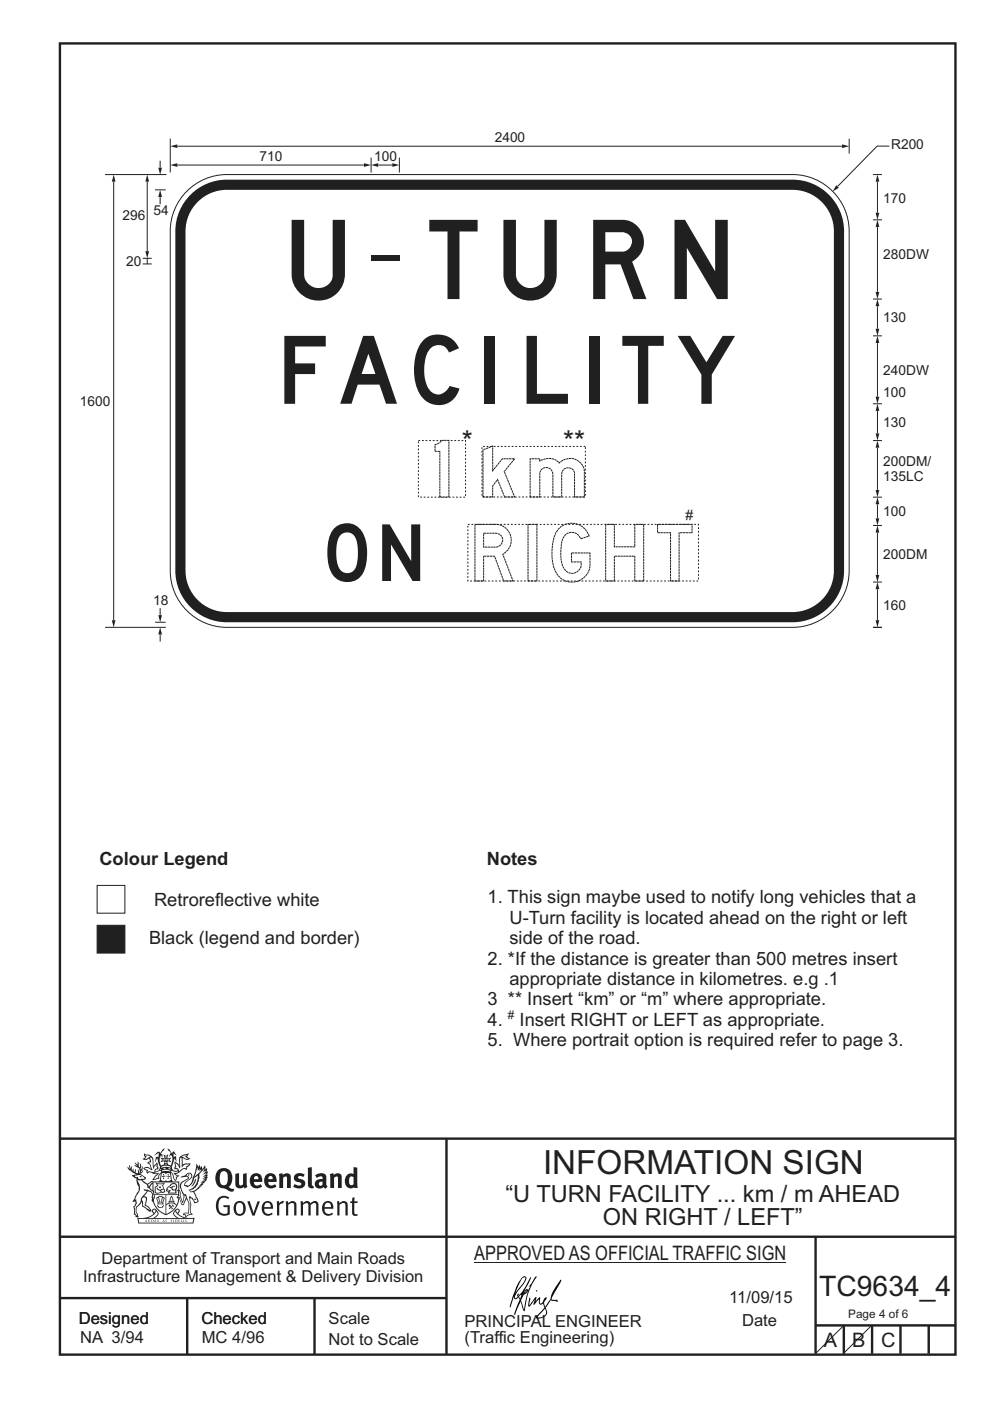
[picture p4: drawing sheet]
<svg xmlns="http://www.w3.org/2000/svg" width="210mm" height="297mm" viewBox="0 0 210 297" stroke-linecap="round" stroke-linejoin="round" font-family="sans-serif">
<g fill="none" stroke="#231f20" stroke-width=".51">
<path d="M12.7 9.2h190v278h-190zM12.7 241.4h189.9M94.7 241.4v45.8M12.7 275.2h82M12.7 262.2h190.1M39.7 275.2v12M66.7 275.2v12M173 262.2v24.8M173 281h29.6M179 281v6M185 281v6M191 281v6"/>
<path d="M197 281v6"/>
</g>
<g fill="#231f20">
<path d="M47 248.5a2.55 2.55 0 0 0 0 2.7l.3 .1a.81 .81 0 0 0 1-.9v-.6a1.04 1.04 0 0 0-1.1-1.5zM46.3 248.1a1.82 1.82 0 0 1 2.1-.2 1.82 1.82 0 0 1 .9 1.9 2.29 2.29 0 0 1-.8 1.9l.7 .3h.5l-.2 .6a2.87 2.87 0 0 1-2-.7 2.12 2.12 0 0 1-1.7-3.1z" fill-rule="evenodd"/>
<path d="M49.9 248.9l.8-.2v2a.46 .46 0 0 0 .2 .6 .46 .46 0 0 0 .7-.2v-2.2l.7-.2v2.4l.2 .5-.6 .4-.2-.3a1.02 1.02 0 0 1-1.2 .2 1.02 1.02 0 0 1-.6-1.1z" fill-rule="evenodd"/>
<path d="M54 249.5l-.1 .5h.9a.49 .49 0 0 0-.2-.6 .49 .49 0 0 0-.6 .1zM53.4 249.2a1.34 1.34 0 0 1 1.6-.3 1.34 1.34 0 0 1 .6 1.5v.2h-1.7a.77 .77 0 0 0 .5 .8 .77 .77 0 0 0 .9-.3l.3 .4a1.59 1.59 0 0 1-2.1 .2 1.59 1.59 0 0 1-.4-2z" fill-rule="evenodd"/>
<path d="M57 249.5l-.1 .5h.9a.49 .49 0 0 0-.2-.6 .49 .49 0 0 0-.6 .1zM56.4 249.2a1.34 1.34 0 0 1 1.6-.3 1.34 1.34 0 0 1 .7 1.5v.2h-1.8a.77 .77 0 0 0 .5 .8 .77 .77 0 0 0 .9-.3l.3 .4a1.59 1.59 0 0 1-2 .2 1.59 1.59 0 0 1-.5-2z" fill-rule="evenodd"/>
<path d="M59.1 248.9l.8-.2 .1 .4a.95 .95 0 0 1 1-.3 .95 .95 0 0 1 .7 .8v2.3h-.8v-2.3a.46 .46 0 0 0-.8 .1v2.2h-.9z" fill-rule="evenodd"/>
<path d="M62.5 249.1a1.75 1.75 0 0 1 2.1-.1l-.2 .5-.6-.2a.43 .43 0 0 0-.6 .3l.4 .3a1.04 1.04 0 0 1 1.2 1.2 1.04 1.04 0 0 1-1.4 .9l-1.2-.4 .3-.6 1 .4 .4-.4a.88 .88 0 0 0-1-.5l-.4-.2-.1-.4z" fill-rule="evenodd"/>
<path d="M65.3 247.6l.8-.2 .1 3.8 .2 .2 .2 .5a.88 .88 0 0 1-1-.1 .88 .88 0 0 1-.3-1z" fill-rule="evenodd"/>
<path d="M67.8 250.6a.43 .43 0 0 0-.1 .7 .43 .43 0 0 0 .7-.1v-.7zM66.8 249.2a1.7 1.7 0 0 1 2.4 .1v1.8l.3 .4-.4 .5-.5-.3a1.03 1.03 0 0 1-1.7-.2 1.03 1.03 0 0 1 .8-1.5h.7v-.4a.8 .8 0 0 0-1.2 .1z" fill-rule="evenodd"/>
<path d="M69.9 248.9l.8-.2 .1 .4a.95 .95 0 0 1 1-.3 .95 .95 0 0 1 .7 .8v2.3h-.8v-2.3a.46 .46 0 0 0-.8 .1v2.2h-.8z" fill-rule="evenodd"/>
<path d="M74.3 249.5a1.48 1.48 0 0 0 0 1.7l.4 .1 .3-.2v-1.5l-.3-.2zM75 247.4l.8 .2 .1 4.3h-.7l-.1-.2a1.26 1.26 0 0 1-1.4 0 1.26 1.26 0 0 1-.6-1.3 1.29 1.29 0 0 1 .5-1.3 1.29 1.29 0 0 1 1.4-.2z" fill-rule="evenodd"/>
<path d="M46.4 253.9a1.72 1.72 0 0 1 2.2 0l-.2 .3a1.24 1.24 0 0 0-1.4-.1 1.24 1.24 0 0 0-.7 1.3 1.49 1.49 0 0 0 1.3 2l.7-.2v-1.3h-.9l-.1-.4h1.4v2a1.93 1.93 0 0 1-2.2-.1 1.93 1.93 0 0 1-.7-2.2l.2-.7z" fill-rule="evenodd"/>
<path d="M50.3 255.2a1.65 1.65 0 0 0 .3 2.2 .99 .99 0 0 0 1-1.5 .78 .78 0 0 0-.4-.8 .78 .78 0 0 0-.9 .1zM50 254.9a1.33 1.33 0 0 1 1.6-.1 1.33 1.33 0 0 1 .5 1.5 1.31 1.31 0 0 1-1.3 1.5 1.31 1.31 0 0 1-1.3-1.6l.1-.5z" fill-rule="evenodd"/>
<path d="M52.5 254.7l.4-.1 .9 2.6 .8-2.5h.5l-1.1 3h-.5z" fill-rule="evenodd"/>
<path d="M56.2 255.2l-.2 .7h1.4a.7 .7 0 0 0-.3-.8 .7 .7 0 0 0-.9 .1zM55.9 255a1.22 1.22 0 0 1 1.5-.2 1.22 1.22 0 0 1 .5 1.5h-1.9a.93 .93 0 0 0 .5 1 .93 .93 0 0 0 1.2-.2l.1 .3a1.43 1.43 0 0 1-1.7 .1 1.43 1.43 0 0 1-.6-1.7z" fill-rule="evenodd"/>
<path d="M58.7 254.8l.4-.2 .1 .5 .4-.3 .6-.2-.2 .6a.66 .66 0 0 0-.8 .6v1.9h-.4z" fill-rule="evenodd"/>
<path d="M60.6 254.8l.4-.2 .1 .5a.94 .94 0 0 1 1-.4 .94 .94 0 0 1 .8 .7v2.3h-.5l-.1-2.5a.81 .81 0 0 0-1.2 .3v2.2h-.4z" fill-rule="evenodd"/>
<path d="M63.7 254.7l.5-.1 .1 .5 .4-.3a.78 .78 0 0 1 1.1 .3 .9 .9 0 0 1 1-.5 .9 .9 0 0 1 .7 .8v2.3h-.4l-.1-2.5a.67 .67 0 0 0-1.1 .3v2.2h-.5v-2.4l-.4-.2-.7 .4v2.2h-.5z" fill-rule="evenodd"/>
<path d="M69 255.2l-.2 .7h1.4a.7 .7 0 0 0-.3-.8 .7 .7 0 0 0-.9 .1zM68.7 255a1.22 1.22 0 0 1 1.5-.2 1.22 1.22 0 0 1 .5 1.5h-1.9a.93 .93 0 0 0 .5 1 .93 .93 0 0 0 1.2-.2l.1 .3a1.44 1.44 0 0 1-1.7 .1 1.44 1.44 0 0 1-.6-1.7z" fill-rule="evenodd"/>
<path d="M71.4 254.8l.5-.2 .1 .5a.94 .94 0 0 1 1-.4 .94 .94 0 0 1 .7 .7v2.3h-.4l-.1-2.5a.81 .81 0 0 0-1.2 .3v2.2h-.5z" fill-rule="evenodd"/>
<path d="M74.7 254l.5-.2v.9h.7l-.1 .4h-.7l.1 2.2 .1 .1h.5l.1 .3a.75 .75 0 0 1-1.2-.6v-2h-.4v-.4h.4z" fill-rule="evenodd"/>
<path d="M30.8 244.9l1.1 .3-.9 .5h-.4l.5-.5zM31.8 245.5l.2-.1a2.44 2.44 0 0 1 .4 2l.1 .4 .7-1-.1 .6 .3 .3a.57 .57 0 0 0-.6 .8l-1-.2-.5 .2 .1-.5-.7-.2 .6-.2 1 .5 .1-.1-.6-1.3-.2-.1 .5-.1zM30.7 244.5l-.2 .4 .3 .4-.6 .4a1.04 1.04 0 0 0 1.4-.1l.2 .7h-.4l-.2 .4a.94 .94 0 0 1 .9 1.1l-.2-.1a1.16 1.16 0 0 0-1.5-.1l.3 .4 .4 .2 .1 .5 .2 .2v-.2a.94 .94 0 0 1 1.1 .2h.9l-1.2 1.2a1.13 1.13 0 0 0 1.2-.2l.4-.1-.1-.4 .5-.7a.83 .83 0 0 0-.6 1.1l-.3-.1-.7 .3 1.1-1.4-.5 .2-.5-.1 1.3-.5-.2-.2-.8 .4v-.3l.2-.2 .3 .1 .1-.3-.2-.4v-.6l-.2-.3-.6 .9v-.7a1.42 1.42 0 0 0-1.7-1.8z" fill-rule="evenodd"/>
<path d="M38.5 245.3l.5-.3 .7-.1-.6 .3 .8 .5h-.3zM38.3 245.5h.2l.1 2a1.69 1.69 0 0 1 1.5-.7l-.7 .5 .1 .5a1.1 1.1 0 0 0-1.5 .6l-.1-.5-.2-.2h-.5l.2-.4-.2-.7a1.42 1.42 0 0 1 .8 1.1l.2-.1zM37.1 246.2l.1 1-.2 .3v.5l.6-.1 .1 .2a.96 .96 0 0 1-1.1-.1l-.1 .1a1.06 1.06 0 0 0 1.3 .2v.1a.72 .72 0 0 1-1 .2l.3 .5 .6 .3-.4 .1-.1 .7-.3-.4-.3-1.1-.4-.4 .4 .9a1.54 1.54 0 0 0 .6 1.2l.2-.3a.58 .58 0 0 1 .5-.7l.1-.2h-.3l-.4-.3 .9-.5a.93 .93 0 0 1 1.1-.5l.1 .2 .2-.1 .1-.5a.99 .99 0 0 0 .7-.9l-1.3 .1-.4 .3v-1.5l.9 .4 .8-.3h-.3l-.5-.4 .4-.7-.7 .2a1.46 1.46 0 0 0-1.3 2.1v.4l-.2-.4z" fill-rule="evenodd"/>
<path d="M35.6 248.9l.2 .1-.1 .4h.3l-.3 .1v.5l-.1-.6h-.3l.3-.1z" fill-rule="evenodd"/>
<path d="M34.6 248.9l.2 .1-.1 .3 .4 .1h-.4v.6l-.1-.5-.3-.1h.3z" fill-rule="evenodd"/>
<path d="M34.3 248.8a.57 .57 0 0 1 .9 .2 .57 .57 0 0 1 .9-.2l.2 1.4-.2 .1a.57 .57 0 0 1-.9-.1 .69 .69 0 0 1-1.1 0zM34.2 248.1l-.3 2.1-.2 .4h2.9l-.1-.4-.3-2.1h-.2v.3l-.8-.1-.9 .1 .1-.3z" fill-rule="evenodd"/>
<path d="M34.2 252.4a.3 .3 0 0 0 .6 0 .3 .3 0 0 0-.6 0zM33.3 251l.3 .3-.3 .3a.79 .79 0 0 0 0 1.3l.8-.2-.1-.3a.55 .55 0 0 1-.7-.6h.1l.1 .3 .4 .1 .8-.2-.4-.7 .4-.3-.7 .1zM33 250.7l1.1 .2 .9-.2-.4 .7 .4 1.1a.56 .56 0 0 1-.8 .3l-.2 .1a.73 .73 0 0 1-.9 .1 .73 .73 0 0 1-.3-.9v-.4l.5-.4z" fill-rule="evenodd"/>
<path d="M35.6 251.9l.7-.5a.58 .58 0 0 1 1-.1 .58 .58 0 0 1-.5 .9l-.2-.3a.43 .43 0 0 1 .6-.3v-.1a.57 .57 0 0 0-.8 .2l-.2-.1-.3 .2 .4 .1a.55 .55 0 0 0 .9 .5v.5h-1.3l.3-.4-.1-.2-.6 .1 .2-.2-.2-.1zM35.4 251.8l-.1 .2a.39 .39 0 0 0 .2 .7l.3-.1-.2 .5h1.9l-.1-.8a.86 .86 0 0 0-.1-1.4 .86 .86 0 0 0-1.3 .4z" fill-rule="evenodd"/>
<path d="M36 254.8h.8v.2h-.8zM36.4 253.8l.2 .8h-.4zM36.4 253.5l-.3 .5-.1 .6h-.2v.4l-.7 .4 .1 .2a1.48 1.48 0 0 1 2.2 .1l.2-.1-.6-.5v-.5h-.2l-.1-.6z" fill-rule="evenodd"/>
<path d="M35.8 255.4l.3 .1 .2 .3 .3-.2-.2-.2a.38 .38 0 0 1 .4 .5l-.1-.2-.3 .3 .3 .2-.3 .2-.1-.3-.4 .3-.1-.2 .4-.3-.2-.1-.1 .1z" fill-rule="evenodd"/>
<path d="M34.5 254h.2v.2l-.3 .6h-.1zM33.6 255.3h.9v.2a.55 .55 0 0 1-.8 .4v-.2h-.2zM33.4 254h.2l.2 .8h-.2zM33.6 255h.8l.1 .1-.8 .1zM33.8 253.7h.5l-.2 1.1h-.2zM33.3 253.8l-.1 .3 .3 1.2a.48 .48 0 0 0-.1 .5 .48 .48 0 0 0 .4 .3l.6-.1a.49 .49 0 0 0 .2-.7l.3-1.2-.1-.3a1.42 1.42 0 0 0-1.5 0z" fill-rule="evenodd"/>
<path d="M33.6 251.6h.5l.1 .3h-.4z" fill-rule="evenodd"/>
<path d="M41.3 250.1l.3-.2-.2 .9-.6 .7h-.2l.5-.7z" fill-rule="evenodd"/>
<path d="M39.7 249l.3-.2 .5 .2a.88 .88 0 0 1-.6 1.1 1.22 1.22 0 0 0-.8 1.3l.5 .2a.72 .72 0 0 0 .9-.4l.5-.8 .2-.6 .8-.6v.3a2.85 2.85 0 0 1-2 2.8l.1 .1a2.13 2.13 0 0 0 1.9-1.5l-.1-.2a2.01 2.01 0 0 0 .3-1.8l1.2-1.3-.4 1 .7-.5-.7 1 .8-.4-.8 .8 .7-.1-.9 .5 .8-.1-.8 .4h.7l-.8 .3 .3 .2h-.4l.2 .4-.4-.1 .2 .3h-.4l.1 .3h-.1a2.16 2.16 0 0 1-2 1l.1 .2h.4a.76 .76 0 0 1 .7 .7l.5 1.2-.6 .2a1.45 1.45 0 0 0-1.2-1.3l.3 1.8-.1 1.9 .4 .2a1.07 1.07 0 0 0-1.2 .4v-.3l-.5-.2a.87 .87 0 0 1 1-.1l.1-.7a4.4 4.4 0 0 0-.6-3.1l-.1-.3h-.2a2.16 2.16 0 0 1-.7-2.2l.3-.3 1.2-.8a.55 .55 0 0 0-.4-.7zM37.8 252.4a.76 .76 0 0 1 .3 1.1l.6 1.6 .4-1.7 .2 .1a.61 .61 0 0 1-.1 .9l-.3 .9h-.2l-.7-1.6-.3 .1a1.18 1.18 0 0 0 .1-1.4zM41.8 247.5l.2 .8 .3-.6v.6l.3-.5a1.9 1.9 0 0 1-1.1 1.4l-.3 .3zM38.2 249.6l1.4-.1 .2 .1v.3l-.5 .3a1.26 1.26 0 0 0-1 1.9l.2 .7a1.84 1.84 0 0 1 .2 2l-.4-1.3a.96 .96 0 0 0-.4-1.3l-.4 .3a.78 .78 0 0 1-.1 1.3l.2 .2h.4l.4 1.1a.38 .38 0 0 0 .2 .4 .38 .38 0 0 0 .4-.1l.6-1.2a2.94 2.94 0 0 1 .3 2.5v.5l-.8-.1-.3 .4v.2l.4-.1 .1 .4 .2 .1a1.02 1.02 0 0 1 1.3-.5l-.1-.4-.3-.1 .2-1.7-.3-1.4 .1 .1a1.14 1.14 0 0 1 .7 .9 .63 .63 0 0 0 .9-.2 .63 .63 0 0 0-.2-.8l-.6-1.3 .9-.6 .2-.3 .2-.1v-.2h.3l-.1-.3h.4l-.1-.3 .5-.1-.2-.2 .5-.4 .1-.2-.3 .1 .5-.6-.3 .1 .3-.6-.4 .1 .4-.5v-.3l-.3 .2 .1-.6v-.3l-.4 .3-.1-.8-.5 .8-.2-.7-.2 .5-.3-.8-.1 .6-.5-.8-.1 1.4-.7 1.9a1.81 1.81 0 0 1-.9 1.4l-.6-.2a1.75 1.75 0 0 1 1.1-1.2 .75 .75 0 0 0 .1-1.3 .75 .75 0 0 0-1.2 .5z" fill-rule="evenodd"/>
<path d="M41.2 254.2l.3-.1 .1 .3h-.4z" fill-rule="evenodd"/>
<path d="M29.4 258.4h11.6l-.2 .8h-11.3zM31.3 258.2l.5-.1a2.48 2.48 0 0 0 1.4-1.3l.2 .6-.5 .5-.4 .3zM32.5 256.6l.3-.2 .2 .2-.3 .6zM37.2 256.8a2.65 2.65 0 0 0 1.8 1.4h-1.1l-.5-.3-.5-.5zM37.4 256.6l.2-.2 .3 .2-.3 .6zM29.2 258.2l.1 1.2h11.7l.3-1.1-.2-.1a4.1 4.1 0 0 1-3.3-.9l.3-.4-.1-.5a1.06 1.06 0 0 0-1.3 .9l.2 .4 .6 .5h-4.7l.3-.1a.84 .84 0 0 0 .6-.7 .84 .84 0 0 0-.5-.9l-.3-.2-.5 .1-.1 .5 .3 .4a4.2 4.2 0 0 1-3.4 .9z" fill-rule="evenodd"/>
<path d="M31 258.7l.1 .2h-.2zM31 258.6l-.3 .5 .4-.1 .2 .1z" fill-rule="evenodd"/>
<path d="M31.3 258.6h.2v.4a.25 .25 0 0 0 .3-.1 .25 .25 0 0 0-.1-.3h.1a.29 .29 0 0 1 0 .4 .29 .29 0 0 1-.4 0 .29 .29 0 0 1 0-.4z" fill-rule="evenodd"/>
<path d="M32.2 258.6a.22 .22 0 0 1 .3 .2 .22 .22 0 0 1-.3 .2zM32 258.6v.5a.33 .33 0 0 0 .5-.1 .33 .33 0 0 0 0-.4 .33 .33 0 0 0-.5 0z" fill-rule="evenodd"/>
<path d="M32.9 258.7l.1 .2h-.2zM32.9 258.6l-.2 .5 .3-.1 .2 .1z" fill-rule="evenodd"/>
<path d="M33.3 258.6h.2v.2l.3-.2-.2 .2 .2 .3-.3-.2-.1 .2h-.1l.2-.3z" fill-rule="evenodd"/>
<path d="M34.7 258.7l.1 .2h-.2zM34.7 258.6l-.3 .5 .4-.1 .2 .1z" fill-rule="evenodd"/>
<path d="M35 258.6h.4h-.1v.5h-.2l.1-.5z" fill-rule="evenodd"/>
<path d="M36.2 258.6h.3h-.2v.2h.2h-.2l.1 .3h-.2z" fill-rule="evenodd"/>
<path d="M36.7 258.6h.2v.5h-.2z" fill-rule="evenodd"/>
<path d="M37.3 258.6a.22 .22 0 0 1 .3 .2 .22 .22 0 0 1-.3 .2zM37.1 258.6v.5a.33 .33 0 0 0 .5-.1 .33 .33 0 0 0 0-.4 .33 .33 0 0 0-.5 0z" fill-rule="evenodd"/>
<path d="M37.8 258.6h.3h-.1v.2h.1h-.1v.2l.1 .1h-.3z" fill-rule="evenodd"/>
<path d="M38.3 258.6h.3l-.1 .4 .2 .1h-.4z" fill-rule="evenodd"/>
<path d="M38.9 258.6h.2v.5h-.2z" fill-rule="evenodd"/>
<path d="M39.3 258.6h.2l-.2 .1 .2 .2-.1 .2h-.1v-.2l.2 .1z" fill-rule="evenodd"/>
<path d="M34.2 247.4a1.51 1.51 0 0 1 2 .2 2.67 2.67 0 0 0-2.1 0zM35.7 247.6l.4 .2 .1 .2-.4-.1zM34.6 247.7l.4-.1 .2 .2h-.4zM34 247.9l.3 .1-.3 .1zM34.9 246.9l.3-.2 .2 .2zM34.9 245.7h.2v.4h-.2zM35 245.1l.2 .2 .2-.2-.1 .4h-.2zM35.1 246.3h.2l.1 .4-.2-.2-.2 .2zM35.3 245.7h.2v.4h-.2zM34.4 245.7l.3 .1v.2l-.3 .1 .2-.2zM35.7 245.8l.3-.1-.2 .2 .2 .2-.4-.1zM32.7 244.9l1-.5-.1 1-.2-.1-.4 .1-.2 1.1 .5-1 .2 .9a1.84 1.84 0 0 1 .3 1.7l.4 .1a2.48 2.48 0 0 1 2.2 .1l.2-.3-.2-.7 .7-1.7 .4 .6-.2-1-.2-.1-.2 .3v-.9l.6 .4-.6-.7h-.3l-.1 .4-.5-.8-.5-.3 .2 .4 .5 .6-.4 .7 .4-.3a2.06 2.06 0 0 1 0 2.2l-.6-.2-.1-.6 .1-.1 .8 .2-.4-.5 .4-.5-.7 .2-.2-.2 .2-.7-.5 .4-.5-.4 .2 .7-.2 .2-.7-.2 .4 .5-.4 .5 .7-.2 .2 .1-.2 .6-.5 .2a2.02 2.02 0 0 1 0-2.2l.3 .5-.1-.6-.3-.1 .8-1.2-.5 .3-.4 .7-.2-.3a.8 .8 0 0 0-.8 .5z" fill-rule="evenodd"/>
<path d="M29.2 250.1l.3 .2a.61 .61 0 0 1 .8 .3l.3 .2a.8 .8 0 0 1 .6 1l.4 .1 .5 .6a1 1 0 0 1 .5 1l-.1 .7v-.5h-.1a.96 .96 0 0 0-.8-1.3l-.3-.2h-.6l-.1-.1-.2 .1 .2 .3h.5l-1.1 1.4-.2 .9-.4 .6a1.33 1.33 0 0 0-.5 1.8l.2 .5a1.26 1.26 0 0 1-.5-1.4l-.1-.4a1.56 1.56 0 0 0 .4-1.7l-.3 .2 .2-.5a3.2 3.2 0 0 0 .7-3zM30.4 253.9h.4a2.06 2.06 0 0 1-.1 1.6l.7 .5 .4 .5-.6-.2-.8-.6-.1-.9a.51 .51 0 0 1 .1-.9zM28.6 249.3a1.52 1.52 0 0 1 2.1 .6l-1.1 .1-.2-.1-.2-.4-.4 .1zM27.5 247v.8l-.3-.4-.2 .1a3.1 3.1 0 0 0 2 1.5l-1 .1 .5 .6 .5 .1v1.1a1.84 1.84 0 0 1-.2 2.5l-.4 .9-.4 .4 .3 .1 .4-.1 .1 .4-.2 .5-.3 .2 .1 1.8 .2-.1 .2 .6h.2l.4-.1-.1-.5a1.3 1.3 0 0 1-.1-1.6l.8-1.1 .2 1.1 .6 .2 .4 .6 .2-.2 .2 .4 .5-.1a1.85 1.85 0 0 0-1.2-1.3l.1-.3a1.39 1.39 0 0 0 0-1.5h-.5l.5-.6a.66 .66 0 0 1 .9-.4 .66 .66 0 0 1 .3 .9l-.1 .4h.2v.1l-.2 .3 .2 .5 .2-.3a2.24 2.24 0 0 0 .1-2.2 .73 .73 0 0 1-.7-.6 .73 .73 0 0 1 .5-.8l.1-.2a.94 .94 0 0 0-.9 .8 .48 .48 0 0 1-.1-.5 .48 .48 0 0 1 .5-.3l.5-.3a.51 .51 0 0 0-.8 .2l-.5 .3-1-.8 .6-.1 .1-.5-1.1-.7 .5-.4v-.4l-.5 .5 .1-.2a.69 .69 0 0 0 .2-1.1v.5l-.3 .2 .1-1.1-.3-.2 .1 .6-.1 .2-.4-1.2v.6l-.7-.3 .6 .6-.6-.2 .2 .3a1 1 0 0 1 .8 1.5l-.2-.8v.8l-.5-.2-.1-.7-.2 .6-.2-.1v-.6l-.2 .4-.2-.2 .1-.7-.2 .5z" fill-rule="evenodd"/>
<path d="M29.5 249.5l.3-.2 .3 .3z" fill-rule="evenodd"/>
<path d="M32.4 250.5h5.6v2l-.2-.1v-1.7h-5.2v2.5h5.2v-.8l.1 .2-.1 1.1v-.3h-2.5v4a4.1 4.1 0 0 0 2.6-3.6l.1-.1a4 4 0 0 1-2.8 3.9 4.2 4.2 0 0 1-2.8-4.7l.1 1.3 .1-.1a3.8 3.8 0 0 0 2.5 3.3v-4h-2.5l-.2-.9z" fill-rule="evenodd"/>
<circle cx="40" cy="249.1" r=".17"/>
</g>
<path d="M100.6 267.7h66.2M179 281l-6 6M184.9 281l-6 6" fill="none" stroke="#231f20" stroke-width=".21"/>
<g fill="#000">
<path d="M111.6 273.7l.2-.2-.5 .7zM110.4 274.5l.2 .1-.3 .8-.2-.5zM110.9 270.9h.5a9.3 9.3 0 0 1-2 3.1l-.1 .3 1-2.5zM110.6 271a14.7 14.7 0 0 0-2.2 4.9l-.3 1.2 .1 .1 .8-2.3a.42 .42 0 0 0 .2 .6 .42 .42 0 0 0 .6-.3l.2-.1 .2 .5-1.1 3.2h.2l1.1-2.9 .6 1.9 .2 .2 .2-.5a13.5 13.5 0 0 1 2-6.2l.4-.5-.1-.2-1.6 2.1 .4-.1a14.9 14.9 0 0 0-1.3 5.1l-.4-1.1a1.39 1.39 0 0 1 .2-1.9l.1-.2a.92 .92 0 0 0 .8-1.2 .75 .75 0 0 0-.8 .7l-.1 .2 1.6-3.4h-.1l-.4 .7a10.5 10.5 0 0 1-2.2 3.3l.2-.5a.32 .32 0 0 0-.4 .2 .32 .32 0 0 0 .1 .4l-.5 .4a3.2 3.2 0 0 1 1.1-2.3l.5-.6a2.49 2.49 0 0 0 .7-1.6l-.4-.2z" fill-rule="evenodd"/>
<path d="M113.7 273.6l.3 .2h-.3z" fill-rule="evenodd"/>
<path d="M115.6 277.5a1.15 1.15 0 0 1 .1 1.3 1.15 1.15 0 0 1-1.2 .5l-.6 .1zM112.2 275.2l-.2 1.6 .2 .2 1.2-1.5-.2 1.1 1.1-1.1a.94 .94 0 0 0 .4 1.1l.5-.3 .3 .9-1.2 1.3a.98 .98 0 0 0-.5 1 1.9 1.9 0 0 0 2.3-1.3l-.1-.2a1.02 1.02 0 0 1 .2-1.4l.6-1 1.5 .3-.2-.4v.2l-1.1-.1v-.3l2-3.6 .1-.2-.2-.2-1.7 2.8a6.6 6.6 0 0 1-1.6 2.9l-.1-.2a1.01 1.01 0 0 1 .4-1.4l.1-.2-.3-.1-.4 .4-.1 .5-.6 .4-.1-.4 .1-.9-.2-.1-.9 1 .3-1h-.2l-1.4 1.8 .3-1.5v-.1z" fill-rule="evenodd"/>
</g>
<path d="M20.6 187.7h5.9v5.9h-5.9z" fill-rule="evenodd" fill="#fff" stroke="#231f20" stroke-width=".21"/>
<path d="M20.6 196.2h5.9v5.9h-5.9z" fill-rule="evenodd" fill="#231f20" stroke="#231f20" stroke-width=".21"/>
<path d="M37.7 31h140.9" fill="none" stroke="#231f20" stroke-width=".21"/>
<g fill="#231f20">
<path d="M36.1 31l1.5-.4v.8z"/>
<path d="M178.6 30.6l1.5 .4-1.5 .4z"/>
</g>
<path d="M36.1 29.4v7.2" fill="none" stroke="#231f20" stroke-width=".21"/>
<path d="M39.6 40.5a12 12 0 0 1 8.5-3.5h120a12 12 0 0 1 12 12v72a12 12 0 0 1-12 12h-120a12 12 0 0 1-12-12v-72a12 12 0 0 1 3.5-8.5z" fill-rule="evenodd" fill="#fff" stroke="#231f20" stroke-width=".21"/>
<path d="M40.4 41.3a10.9 10.9 0 0 1 7.7-3.2h120a11 11 0 0 1 10.9 10.9v72a11 11 0 0 1-10.9 10.9h-120a11 11 0 0 1-10.9-10.9v-72a10.9 10.9 0 0 1 3.2-7.7z" fill-rule="evenodd" fill="#231f20"/>
<path d="M41.9 42.8a8.7 8.7 0 0 1 6.2-2.6h120a8.8 8.8 0 0 1 8.8 8.8v72a8.8 8.8 0 0 1-8.8 8.8h-120a8.8 8.8 0 0 1-8.8-8.8v-72a8.7 8.7 0 0 1 2.6-6.2z" fill-rule="evenodd" fill="#fff"/>
<path d="M88.7 93.4h10v12h-10zM102.2 94.7h22v10.7h-22z" fill="none" stroke="#231f20" stroke-width=".21" stroke-dasharray=".4 .4" stroke-linecap="butt"/>
<path d="M37.7 35h39.5" fill="none" stroke="#231f20" stroke-width=".21"/>
<g fill="#231f20">
<path d="M36.1 35l1.5-.4v.8z"/>
<path d="M77.2 34.6l1.5 .4-1.5 .4z"/>
</g>
<path d="M78.7 33.4v3.2M80.3 35h2.9M84.7 33.4v3.2" fill="none" stroke="#231f20" stroke-width=".21"/>
<g fill="#231f20">
<path d="M83.2 34.6l1.5 .4-1.5 .4z"/>
<path d="M78.7 35l1.5-.4v.8z"/>
</g>
<path d="M78.7 54.2h6v1.2h-6z" fill="#231f20"/>
<path d="M99.2 111.2h48.9v12h-48.9z" fill="none" stroke="#231f20" stroke-width=".21" stroke-dasharray=".4 .4" stroke-linecap="butt"/>
<path d="M180.1 29.4v3.2M188.6 31h-2.6l-8.3 8.5" fill="none" stroke="#231f20" stroke-width=".21"/>
<path d="M177.4 39.3l.5 .5-1.3 .8z" fill="#231f20"/>
<path d="M22.3 37h13M24.1 38.6v92.9M22.3 133h12.9" fill="none" stroke="#231f20" stroke-width=".21"/>
<g fill="#231f20">
<path d="M24.1 37l.4 1.5h-.8z"/>
<path d="M23.7 131.5h.8l-.4 1.5z"/>
</g>
<path d="M185.2 37h1.9M185.2 46.6h1.9M185.2 71.2h1.9M185.2 63.4h1.9M185.2 111.4h1.9M186.1 107v2.9M185.2 123.4h1.9M187.1 133h-1.9" fill="none" stroke="#231f20" stroke-width=".21"/>
<g fill="#231f20">
<path d="M186.1 105.4l.4 1.5h-.8z"/>
<path d="M185.7 109.9h.8l-.4 1.5z"/>
</g>
<path d="M186.1 65v4.7" fill="none" stroke="#231f20" stroke-width=".21"/>
<g fill="#231f20">
<path d="M186.1 63.4l.4 1.5h-.8z"/>
<path d="M185.7 69.7h.8l-.4 1.5z"/>
</g>
<path d="M186.1 38.6v6.5" fill="none" stroke="#231f20" stroke-width=".21"/>
<g fill="#231f20">
<path d="M186.1 37l.4 1.5h-.8z"/>
<path d="M185.7 45.1h.8l-.4 1.5z"/>
</g>
<path d="M186.1 125v6.5" fill="none" stroke="#231f20" stroke-width=".21"/>
<g fill="#231f20">
<path d="M186.1 123.4l.4 1.5h-.8z"/>
<path d="M185.7 131.5h.8l-.4 1.5z"/>
</g>
<path d="M186.1 113v8.9" fill="none" stroke="#231f20" stroke-width=".21"/>
<g fill="#231f20">
<path d="M186.1 111.4l.4 1.5h-.8z"/>
<path d="M185.7 121.9h.8l-.4 1.5z"/>
</g>
<path d="M186.1 95v8.9" fill="none" stroke="#231f20" stroke-width=".21"/>
<g fill="#231f20">
<path d="M186.1 93.4l.4 1.5h-.8z"/>
<path d="M185.7 103.9h.8l-.4 1.5z"/>
</g>
<path d="M186.1 72.8v11.3" fill="none" stroke="#231f20" stroke-width=".21"/>
<g fill="#231f20">
<path d="M186.1 71.2l.4 1.5h-.8z"/>
<path d="M185.7 84.1h.8l-.4 1.5z"/>
</g>
<path d="M186.1 48.2v13.7" fill="none" stroke="#231f20" stroke-width=".21"/>
<g fill="#231f20">
<path d="M186.1 46.6l.4 1.5h-.8z"/>
<path d="M185.7 61.9h.8l-.4 1.5z"/>
</g>
<path d="M34 41.8v1.5" fill="none" stroke="#231f20" stroke-width=".21"/>
<path d="M34 40.3l.4 1.5h-.8z" fill="#231f20"/>
<path d="M34 134.6v1.4" fill="none" stroke="#231f20" stroke-width=".21"/>
<path d="M34 133l.4 1.5h-.8z" fill="#231f20"/>
<path d="M34 34.1v1.4" fill="none" stroke="#231f20" stroke-width=".21"/>
<path d="M33.6 35.5h.8l-.4 1.6z" fill="#231f20"/>
<path d="M34 128.9v1.5" fill="none" stroke="#231f20" stroke-width=".21"/>
<path d="M33.6 130.4h.8l-.4 1.5z" fill="#231f20"/>
<path d="M31.2 38.6v14.6M32.9 40.2h2.2M32.9 131.9h2.2" fill="none" stroke="#231f20" stroke-width=".21"/>
<g fill="#231f20">
<path d="M31.2 37l.4 1.5h-.8z"/>
<path d="M30.8 53.3h.8l-.4 1.5z"/>
</g>
<path d="M30.3 54.8h1.9M30.3 56h1.9M31.2 54.8v1.2M186.1 87.2v4.7" fill="none" stroke="#231f20" stroke-width=".21"/>
<g fill="#231f20">
<path d="M186.1 85.6l.4 1.5h-.8z"/>
<path d="M185.7 91.9h.8l-.4 1.5z"/>
</g>
<path d="M185.2 85.6h1.9M185.2 93.4h1.9M185.2 105.4h1.9" fill="none" stroke="#231f20" stroke-width=".21"/>
<text font-size="16.8" fill="#231f20" x="61.9" y="63.4">U TURN</text>
<text font-size="14.4" fill="#231f20" x="60.3" y="85.6">FACILITY</text>
<text font-size="12" fill="#fff" x="92.3" y="105.4">1</text>
<text font-size="12" fill="#231f20" x="69.4" y="123.2">ON RIGHT</text>
<text font-size="8.1" fill="#231f20" x="102.4" y="105.4">km</text>
<text font-size="7.1" fill="#231f20" x="115.2" y="249">INFORMATION SIGN</text>
<g font-size="6" fill="#231f20">
<text x="97.9" y="95.7">*</text>
<text x="119.4" y="95.7">**</text>
<text x="173.8" y="274.7">TC9634_4</text>
</g>
<g font-size="5" fill="#231f20">
<text x="107.2" y="254.9">“U TURN FACILITY ... km / m AHEAD</text>
<text x="127.9" y="259.8">ON RIGHT / LEFT”</text>
</g>
<g font-size="4.2" fill="#231f20">
<text x="100.6" y="267.2">APPROVED AS OFFICIAL TRAFFIC SIGN</text>
<text x="174.7" y="285.6">A</text>
<text x="180.7" y="285.6">B</text>
<text x="186.9" y="285.6">C</text>
</g>
<g font-size="3.9" fill="#231f20">
<text x="21.1" y="183.4">Colour Legend</text>
<text x="103.3" y="183.4">Notes</text>
<text x="103.4" y="191.5">1. This sign maybe used to notify long vehicles that a</text>
<text x="32.7" y="192.1">Retroreflective white</text>
<text x="108.1" y="195.8">U-Turn facility is located ahead on the right or left</text>
<text x="31.6" y="200.1">Black (legend and border)</text>
<text x="108.1" y="200.2">side of the road.</text>
<text x="103.4" y="204.5">2. *If the distance is greater than 500 metres insert</text>
<text x="108.1" y="208.8">appropriate distance in kilometres. e.g .1</text>
<text x="103.4" y="213.2">3 ** Insert “km” or “m” where appropriate.</text>
<text x="103.4" y="217.5">4.</text>
<text x="103.4" y="221.8">5. Where portrait option is required refer to page 3.</text>
<text x="110.2" y="217.5">Insert RIGHT or LEFT as appropriate.</text>
</g>
<g font-size="3.5" fill="#231f20">
<text x="21.5" y="267.9">Department of Transport and Main Roads</text>
<text x="17.7" y="271.8">Infrastructure Management &amp; Delivery Division</text>
<text x="16.7" y="280.7">Designed</text>
<text x="42.7" y="280.7">Checked</text>
<text x="69.7" y="280.7">Scale</text>
<text x="98.5" y="281.4">PRINCIPAL ENGINEER</text>
<text x="154.7" y="276.2">11/09/15</text>
<text x="157.4" y="281.2">Date</text>
<text x="17" y="284.8">NA 3/94</text>
<text x="42.8" y="284.8">MC 4/96</text>
<text x="69.7" y="285.2">Not to Scale</text>
<text x="98.5" y="284.8">(Traffic Engineering)</text>
</g>
<text font-size="3" fill="#231f20" x="145.4" y="110.2">#</text>
<g font-size="2.9" fill="#231f20">
<text x="55.1" y="34.2">710</text>
<text x="79.4" y="34.2">100</text>
<text x="104.9" y="30.1">2400</text>
<text x="189" y="31.5">R200</text>
<text x="26" y="46.7">296</text>
<text x="32.6" y="45.5" transform="rotate(1 32.6 45.5)">54</text>
<text x="187.3" y="43.1">170</text>
<text x="26.8" y="56.4">20</text>
<text x="187.3" y="54.8">280DW</text>
<text x="187.3" y="68.3">130</text>
<text x="187.3" y="79.4">240DW</text>
<text x="16.9" y="86">1600</text>
<text x="187.3" y="84.2">100</text>
<text x="187.3" y="90.5">130</text>
<text x="187.3" y="98.8">200DM/</text>
<text x="187.3" y="102.1">135LC</text>
<text x="187.3" y="109.4">100</text>
<text x="187.3" y="118.4">200DM</text>
<text x="32.5" y="128.3" transform="rotate(1 32.5 128.3)">18</text>
<text x="187.3" y="129.2">160</text>
</g>
<g font-size="2.5" fill="#231f20">
<text x="107.7" y="216">#</text>
<text x="179.9" y="279.4">Page 4 of 6</text>
</g>
</svg>
